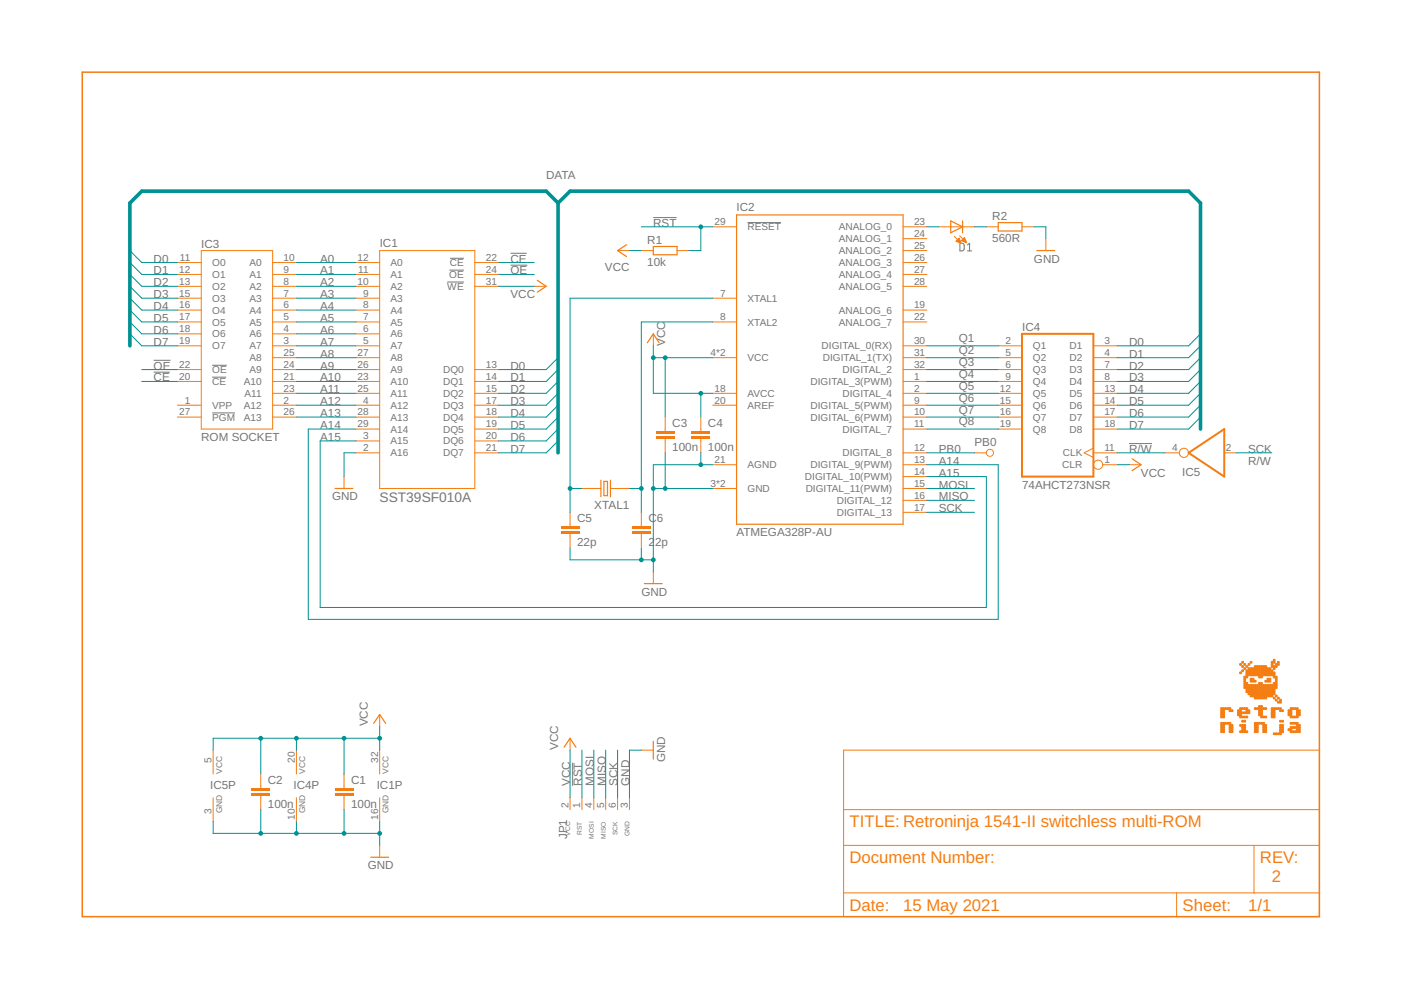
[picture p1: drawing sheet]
<svg xmlns="http://www.w3.org/2000/svg" width="297mm" height="210mm" viewBox="0 0 297 210" stroke-linecap="round" stroke-linejoin="round" font-family="sans-serif">
<g fill="none" stroke="#757575" stroke-width=".21">
<path d="M94.8 59.8h3.6M95.3 57.3h3.1M95.4 54.8h3M108.2 53.7h3.5M108.2 56.2h3.6M138.5 46.1h4.9M158.5 47.2h7.1M203.5 51.6h.7l.2 .3v.8l-.2 .4-.7 .1zM205.1 53.2h.9M205.1 51.9l.5-.3v1.6M32.6 78.9h3.4M32.6 76.4h3.6"/>
<path d="M45 80h2.9M45 77.4h3.1M45 87.5h4.8M239.4 94h4.8M121.4 161.7v4.9"/>
</g>
<g fill="none" stroke="#f57c10" stroke-width=".21">
<path d="M37.6 58.2h5.1M37.6 55.7h5.1M42.7 53.1h15.1v37.9h-15.1zM57.8 58.2h5M57.8 55.7h5M75.5 58.2h5M75.5 55.7h5M80.5 53.1h20.2v50.5h-20.2zM100.7 58.2h5M100.7 55.7h5M151.1 48.1h5.1M191.5 58.2h5"/>
<path d="M191.5 55.7h5M191.5 53.1h5M191.5 50.6h5M191.5 48.1h5M37.6 73.3h5.1M37.6 70.8h5.1M37.6 68.3h5.1M37.6 65.7h5.1M37.6 63.2h5.1M37.6 60.7h5.1M37.6 78.4h5.1M57.8 73.3h5"/>
<path d="M57.8 70.8h5M57.8 68.3h5M57.8 65.7h5M57.8 63.2h5M57.8 60.7h5M57.8 78.4h5M57.8 75.8h5M75.5 73.3h5M75.5 70.8h5M75.5 68.3h5M75.5 65.7h5M75.5 63.2h5"/>
<path d="M75.5 60.7h5M75.5 78.4h5M75.5 75.8h5M100.7 60.7h5M100.7 78.4h5M151.1 68.3h5.1M151.1 63.2h5.1M151.1 75.8h5.1M191.5 73.3h5M191.5 68.3h5M191.5 65.7h5M191.5 60.7h5"/>
<path d="M191.5 78.4h5M191.5 75.8h5M37.6 85.9h5.1M37.6 80.9h5.1M37.6 88.4h5.1M57.8 85.9h5M57.8 80.9h5M57.8 83.4h5M57.8 88.4h5M75.5 96h5M75.5 93.5h5M75.5 85.9h5"/>
<path d="M75.5 80.9h5M75.5 83.4h5M75.5 88.4h5M75.5 91h5M100.7 96h5M100.7 93.5h5M100.7 85.9h5M100.7 80.9h5M100.7 83.4h5M100.7 88.4h5M100.7 91h5M151.1 85.9h5.1"/>
<path d="M151.1 83.4h5.1M151.1 98.5h5.1M191.5 96h5M191.5 85.9h5M191.5 80.9h5M191.5 83.4h5M191.5 88.4h5M191.5 91h5M191.5 98.5h5M72.9 101v2.6M151.1 103.6h5.1M191.5 103.6h5"/>
<path d="M191.5 108.6h5M191.5 106.1h5M191.5 101h5M80.5 151.5v2.5M80.5 159v5.1M72.9 166.6v.5M72.9 168.6v.5M80.5 169.1v5.1M80.5 179.2v2.6"/>
</g>
<path d="M156.2 45.6h35.3v65.5h-35.3zM71 103.6h3.8M79.2 153.4l1.3-1.9 1.3 1.9M78.6 181.8h3.8" fill="none" stroke="#f57c10" stroke-width=".25"/>
<g fill="#f57c10">
<path d="M70.9 168.1h4.1v.5h-4.1z" fill-rule="evenodd"/>
<path d="M70.9 167.1h4.1v.5h-4.1z" fill-rule="evenodd"/>
</g>
<g fill="#f57c10">
<path d="M70.9 168.1h4.1v.5h-4.1zM70.9 168.1v.5h4.1v-.5z"/>
<path d="M70.9 167.1h4.1v.5h-4.1zM70.9 167.1v.5h4.1v-.5z"/>
</g>
<path d="M136 111.1v.6M136 113.2v.5M72.9 164.1v2.5M72.9 169.1v2.6" fill="none" stroke="#f57c10" stroke-width=".21"/>
<g fill="#f57c10">
<path d="M134 112.6h4v.6h-4z" fill-rule="evenodd"/>
<path d="M134 111.6h4v.5h-4z" fill-rule="evenodd"/>
</g>
<g fill="#f57c10">
<path d="M134 112.6h4v.6h-4zM134 112.6v.6h4v-.6z"/>
<path d="M134 111.6h4v.5h-4zM134 111.6v.5h4v-.5z"/>
</g>
<path d="M120.9 111.1v.6M120.9 113.2v.5M136 108.6v2.5M136 113.7v2.5" fill="none" stroke="#f57c10" stroke-width=".21"/>
<g fill="#f57c10">
<path d="M118.9 112.6h4v.6h-4z" fill-rule="evenodd"/>
<path d="M118.9 111.6h4v.5h-4z" fill-rule="evenodd"/>
</g>
<g fill="#f57c10">
<path d="M118.9 112.6h4v.6h-4zM118.9 112.6v.6h4v-.6z"/>
<path d="M118.9 111.6h4v.5h-4zM118.9 111.6v.5h4v-.5z"/>
</g>
<g fill="none" stroke="#f57c10" stroke-width=".21">
<path d="M113.3 60.7h2.5M138.5 70.8v2.5M211.6 73.3h5.1M211.6 75.8h5.1M211.6 78.4h5.1M231.8 73.3h5.1M231.8 75.8h5.1M231.8 78.4h5.1M206.6 96h2.5M211.6 80.9h5.1M211.6 83.4h5.1M211.6 85.9h5.1"/>
<path d="M211.6 88.4h5.1M211.6 91h5.1M231.8 80.9h5.1M231.8 95l-2 1 2 1M231.8 96h5.1M231.8 83.4h5.1M231.8 85.9h5.1M231.8 88.4h5.1M231.8 91h5.1M233.8 98.5h3.1M239.4 98.5h2.5M120.9 108.6v2.5"/>
<path d="M120.9 113.7v2.5M123.4 103.6h4M129.4 103.6h4.1M138.5 121.2v2.5M62.8 159v5.1M120.9 156.5v2.5M136 159h2.5M62.8 169.1v5.1M120.9 169.1v2.6M123.4 169.1v2.6M125.9 169.1v2.6M128.4 169.1v2.6"/>
<path d="M130.9 169.1v2.6M133.5 169.1v2.6"/>
<circle cx="232.8" cy="98.5" r=".97"/>
</g>
<path d="M113.9 59.4l1.9 1.3-1.9 1.3M137.2 72.7l1.3-1.9 1.3 1.9M240 97.3l1.9 1.2-1.9 1.3M127.4 101.8v3.5M128 102.1h.8v3h-.8zM129.4 101.8v3.5M136.6 123.7h3.8M119.6 158.4l1.3-1.9 1.2 1.9M138.5 157.2v3.8" fill="none" stroke="#f57c10" stroke-width=".25"/>
<path d="M216.7 70.8h15.1v30.2h-15.1z" fill="none" stroke="#f57c10" stroke-width=".42"/>
<path d="M209.2 95.5a.86 .86 0 0 1 1.4 0 .86 .86 0 0 1-.5 1.4 .86 .86 0 0 1-1.1-.9h.2a.65 .65 0 0 1 1-.5 .65 .65 0 0 1 .1 1.1 .65 .65 0 0 1-1-.4l-.1-.2h-.2z" fill-rule="evenodd" fill="#f57c10"/>
<path d="M209.2 95.5l.8-.4 .5 .3 .2 .5-.2 .7-.8 .2-.5-.3-.2-.5h.2l.3-.5 .6-.1 .4 .5-.2 .6-.6 .1-.3-.2-.2-.4h-.2zM209.2 95.5l-.2 .5h.2l.3 .6h.6l.4-.5-.2-.6-.6-.1-.3 .2-.2 .4h-.2l.2 .5 .5 .3 .8-.2 .2-.4-.2-.8-.5-.3z" fill="#f57c10"/>
<path d="M132.8 51.9l-1.9 1.2 1.9 1.3M138.5 52.3h5.1v1.7h-5.1z" fill="none" stroke="#f57c10" stroke-width=".25"/>
<path d="M130.9 53.1h2.6M136 53.1h2.5M143.6 53.1h2.5M148.6 91v.5M148.6 93v.5" fill="none" stroke="#f57c10" stroke-width=".21"/>
<g fill="#f57c10">
<path d="M146.6 92.5h4v.5h-4z" fill-rule="evenodd"/>
<path d="M146.6 91.5h4v.5h-4z" fill-rule="evenodd"/>
</g>
<g fill="#f57c10">
<path d="M146.6 92.5h4v.5h-4zM146.6 92.5v.5h4v-.5z"/>
<path d="M146.6 91.5h4v.5h-4zM146.6 91.5v.5h4v-.5z"/>
</g>
<path d="M141 91v.5M141 93v.5M148.6 88.4v2.6M148.6 93.5v2.5" fill="none" stroke="#f57c10" stroke-width=".21"/>
<g fill="#f57c10">
<path d="M139 92.5h4v.5h-4z" fill-rule="evenodd"/>
<path d="M139 91.5h4v.5h-4z" fill-rule="evenodd"/>
</g>
<g fill="#f57c10">
<path d="M139 92.5h4v.5h-4zM139 92.5v.5h4v-.5z"/>
<path d="M139 91.5h4v.5h-4zM139 91.5v.5h4v-.5z"/>
</g>
<path d="M199 48.1h7.6M202.3 50.1l1.4 1.4M203.5 50l1.3 1.4M209.1 48.1h2.5M216.7 48.1h2.5M221.7 50.6v2.5M141 88.4v2.6M141 93.5v2.5M55.3 166.6v.5M55.3 168.6v.5" fill="none" stroke="#f57c10" stroke-width=".21"/>
<path d="M201.6 46.8l2.5 1.3-2.5 1.3zM204.1 46.8v2.6M211.6 47.2h5.1v1.8h-5.1zM219.8 53.1h3.8" fill="none" stroke="#f57c10" stroke-width=".25"/>
<g fill="#f57c10" stroke="#f57c10" stroke-width=".21">
<path d="M202.7 51.1l.7-.6 .4 1z" fill-rule="evenodd"/>
<path d="M203.8 51l.7-.6 .4 1z" fill-rule="evenodd"/>
</g>
<g fill="#f57c10">
<path d="M53.3 168.1h4v.5h-4z" fill-rule="evenodd"/>
<path d="M53.3 167.1h4v.5h-4z" fill-rule="evenodd"/>
</g>
<g fill="#f57c10">
<path d="M53.3 168.1h4v.5h-4zM53.3 168.1v.5h4v-.5z"/>
<path d="M53.3 167.1h4v.5h-4zM53.3 167.1v.5h4v-.5z"/>
</g>
<g fill="none" stroke="#f57c10" stroke-width=".21">
<path d="M247 96h3M259.6 96h2.5M45.2 159v5.1M178.9 159h100.8v35.4h-100.8zM45.2 169.1v5.1M55.3 164.1v2.5M55.3 169.1v2.6M178.9 179.2h100.8M178.9 171.7h100.8M265.9 179.2v10.1M178.9 189.3h100.8M249.5 189.3v5.1"/>
<circle cx="251" cy="96" r=".97"/>
</g>
<path d="M252 96l7.6-5v10z" fill="none" stroke="#f57c10" stroke-width=".42"/>
<path d="M17.4 15.3h262.3v179.1h-262.3z" fill="none" stroke="#f57c10" stroke-width=".32"/>
<g fill="#f57c10" stroke="#f57c10" stroke-width=".21">
<circle cx="259" cy="155.2" r=".21"/>
<circle cx="259.4" cy="155.2" r=".21"/>
<circle cx="259" cy="154.7" r=".21"/>
<circle cx="259.4" cy="154.7" r=".21"/>
<circle cx="259" cy="154.3" r=".21"/>
<circle cx="259.4" cy="154.3" r=".21"/>
<circle cx="259" cy="153.8" r=".21"/>
<circle cx="259.4" cy="153.8" r=".21"/>
<circle cx="260.8" cy="155.2" r=".21"/>
<circle cx="261.2" cy="155.2" r=".21"/>
<circle cx="260.8" cy="154.7" r=".21"/>
<circle cx="261.2" cy="154.7" r=".21"/>
<circle cx="260.8" cy="154.3" r=".21"/>
<circle cx="261.2" cy="154.3" r=".21"/>
<circle cx="260.8" cy="153.8" r=".21"/>
<circle cx="261.2" cy="153.8" r=".21"/>
<circle cx="259" cy="153.4" r=".21"/>
<circle cx="259.4" cy="153.4" r=".21"/>
<circle cx="259.9" cy="153.4" r=".21"/>
<circle cx="260.3" cy="153.4" r=".21"/>
<circle cx="260.8" cy="153.4" r=".21"/>
<circle cx="261.2" cy="150.7" r=".21"/>
<circle cx="259" cy="152" r=".21"/>
<circle cx="259.4" cy="152" r=".21"/>
<circle cx="259" cy="151.6" r=".21"/>
<circle cx="259.4" cy="151.6" r=".21"/>
<circle cx="259" cy="151.1" r=".21"/>
<circle cx="259.4" cy="151.1" r=".21"/>
<circle cx="259" cy="150.7" r=".21"/>
<circle cx="259.4" cy="150.7" r=".21"/>
<circle cx="259" cy="150.2" r=".21"/>
<circle cx="259.4" cy="150.2" r=".21"/>
<circle cx="259.9" cy="150.2" r=".21"/>
<circle cx="260.3" cy="150.2" r=".21"/>
<circle cx="260.8" cy="150.7" r=".21"/>
<circle cx="260.8" cy="150.2" r=".21"/>
<circle cx="263" cy="155.2" r=".21"/>
<circle cx="263.5" cy="155.2" r=".21"/>
<circle cx="263.9" cy="155.2" r=".21"/>
<circle cx="263.5" cy="154.7" r=".21"/>
<circle cx="263.9" cy="154.7" r=".21"/>
<circle cx="263.5" cy="154.3" r=".21"/>
<circle cx="263.9" cy="154.3" r=".21"/>
<circle cx="263" cy="153.8" r=".21"/>
<circle cx="263.5" cy="153.8" r=".21"/>
<circle cx="263.9" cy="153.8" r=".21"/>
<circle cx="263.5" cy="152.9" r=".21"/>
<circle cx="263.9" cy="152.9" r=".21"/>
<circle cx="264.3" cy="155.2" r=".21"/>
<circle cx="266.1" cy="155.2" r=".21"/>
<circle cx="266.6" cy="155.2" r=".21"/>
<circle cx="266.1" cy="154.7" r=".21"/>
<circle cx="266.6" cy="154.7" r=".21"/>
<circle cx="266.1" cy="154.3" r=".21"/>
<circle cx="266.6" cy="154.3" r=".21"/>
<circle cx="266.1" cy="153.8" r=".21"/>
<circle cx="266.6" cy="153.8" r=".21"/>
<circle cx="267.9" cy="155.2" r=".21"/>
<circle cx="268.4" cy="155.2" r=".21"/>
<circle cx="267.9" cy="154.7" r=".21"/>
<circle cx="268.4" cy="154.7" r=".21"/>
<circle cx="267.9" cy="154.3" r=".21"/>
<circle cx="268.4" cy="154.3" r=".21"/>
<circle cx="267.9" cy="153.8" r=".21"/>
<circle cx="268.4" cy="153.8" r=".21"/>
<circle cx="266.1" cy="153.4" r=".21"/>
<circle cx="266.6" cy="153.4" r=".21"/>
<circle cx="267" cy="153.4" r=".21"/>
<circle cx="267.5" cy="153.4" r=".21"/>
<circle cx="267.9" cy="153.4" r=".21"/>
<circle cx="263" cy="152" r=".21"/>
<circle cx="263.5" cy="152" r=".21"/>
<circle cx="263.9" cy="152" r=".21"/>
<circle cx="262.6" cy="151.6" r=".21"/>
<circle cx="263" cy="151.6" r=".21"/>
<circle cx="262.6" cy="151.1" r=".21"/>
<circle cx="263" cy="151.1" r=".21"/>
<circle cx="263.5" cy="151.1" r=".21"/>
<circle cx="263.9" cy="151.1" r=".21"/>
<circle cx="262.6" cy="150.7" r=".21"/>
<circle cx="263" cy="150.7" r=".21"/>
<circle cx="263" cy="150.2" r=".21"/>
<circle cx="263.5" cy="150.2" r=".21"/>
<circle cx="263.9" cy="150.2" r=".21"/>
<circle cx="264.3" cy="152" r=".21"/>
<circle cx="264.3" cy="151.1" r=".21"/>
<circle cx="264.8" cy="151.1" r=".21"/>
<circle cx="264.3" cy="150.7" r=".21"/>
<circle cx="264.8" cy="150.7" r=".21"/>
<circle cx="264.3" cy="150.2" r=".21"/>
<circle cx="269.7" cy="152" r=".21"/>
<circle cx="270.1" cy="152" r=".21"/>
<circle cx="269.7" cy="151.6" r=".21"/>
<circle cx="270.1" cy="151.6" r=".21"/>
<circle cx="269.7" cy="151.1" r=".21"/>
<circle cx="270.1" cy="151.1" r=".21"/>
<circle cx="269.7" cy="150.7" r=".21"/>
<circle cx="270.1" cy="150.7" r=".21"/>
<circle cx="269.7" cy="150.2" r=".21"/>
<circle cx="270.1" cy="150.2" r=".21"/>
<circle cx="270.6" cy="150.2" r=".21"/>
<circle cx="271" cy="150.2" r=".21"/>
<circle cx="271.5" cy="150.7" r=".21"/>
<circle cx="271.9" cy="150.7" r=".21"/>
<circle cx="271.5" cy="150.2" r=".21"/>
<circle cx="267.5" cy="152" r=".21"/>
<circle cx="267.9" cy="152" r=".21"/>
<circle cx="268.4" cy="152" r=".21"/>
<circle cx="267" cy="151.6" r=".21"/>
<circle cx="267.5" cy="151.6" r=".21"/>
<circle cx="267" cy="151.1" r=".21"/>
<circle cx="267.5" cy="151.1" r=".21"/>
<circle cx="267" cy="150.7" r=".21"/>
<circle cx="267.5" cy="150.7" r=".21"/>
<circle cx="266.1" cy="150.2" r=".21"/>
<circle cx="266.6" cy="150.2" r=".21"/>
<circle cx="267" cy="150.2" r=".21"/>
<circle cx="267.5" cy="150.2" r=".21"/>
<circle cx="267.9" cy="150.2" r=".21"/>
<circle cx="268.4" cy="150.2" r=".21"/>
<circle cx="267" cy="149.8" r=".21"/>
<circle cx="267.5" cy="149.8" r=".21"/>
<circle cx="273.7" cy="155.2" r=".21"/>
<circle cx="274.2" cy="155.2" r=".21"/>
<circle cx="274.6" cy="155.2" r=".21"/>
<circle cx="273.3" cy="154.7" r=".21"/>
<circle cx="273.7" cy="154.7" r=".21"/>
<circle cx="273.7" cy="154.3" r=".21"/>
<circle cx="274.2" cy="154.3" r=".21"/>
<circle cx="274.6" cy="154.3" r=".21"/>
<circle cx="273.7" cy="153.4" r=".21"/>
<circle cx="274.2" cy="153.4" r=".21"/>
<circle cx="274.6" cy="153.4" r=".21"/>
<circle cx="275.1" cy="155.2" r=".21"/>
<circle cx="275.5" cy="155.2" r=".21"/>
<circle cx="275.1" cy="154.7" r=".21"/>
<circle cx="275.5" cy="154.7" r=".21"/>
<circle cx="275.1" cy="154.3" r=".21"/>
<circle cx="275.5" cy="154.3" r=".21"/>
<circle cx="275.1" cy="153.8" r=".21"/>
<circle cx="275.5" cy="153.8" r=".21"/>
<circle cx="275.1" cy="153.4" r=".21"/>
<circle cx="273.7" cy="152" r=".21"/>
<circle cx="274.2" cy="152" r=".21"/>
<circle cx="274.6" cy="152" r=".21"/>
<circle cx="273.3" cy="151.6" r=".21"/>
<circle cx="273.7" cy="151.6" r=".21"/>
<circle cx="273.3" cy="151.1" r=".21"/>
<circle cx="273.7" cy="151.1" r=".21"/>
<circle cx="273.3" cy="150.7" r=".21"/>
<circle cx="273.7" cy="150.7" r=".21"/>
<circle cx="273.7" cy="150.2" r=".21"/>
<circle cx="274.2" cy="150.2" r=".21"/>
<circle cx="274.6" cy="150.2" r=".21"/>
<circle cx="275.1" cy="152" r=".21"/>
<circle cx="275.1" cy="151.6" r=".21"/>
<circle cx="275.5" cy="151.6" r=".21"/>
<circle cx="275.1" cy="151.1" r=".21"/>
<circle cx="275.5" cy="151.1" r=".21"/>
<circle cx="275.1" cy="150.7" r=".21"/>
<circle cx="275.5" cy="150.7" r=".21"/>
<circle cx="275.1" cy="150.2" r=".21"/>
<circle cx="271.5" cy="155.2" r=".21"/>
<circle cx="271.9" cy="155.2" r=".21"/>
<circle cx="271.5" cy="154.7" r=".21"/>
<circle cx="271.9" cy="154.7" r=".21"/>
<circle cx="271.5" cy="154.3" r=".21"/>
<circle cx="271.9" cy="154.3" r=".21"/>
<circle cx="271.5" cy="153.8" r=".21"/>
<circle cx="271.9" cy="153.8" r=".21"/>
<circle cx="271.5" cy="152.9" r=".21"/>
<circle cx="271.9" cy="152.9" r=".21"/>
<circle cx="270.1" cy="155.6" r=".21"/>
<circle cx="270.6" cy="155.6" r=".21"/>
<circle cx="271" cy="155.6" r=".21"/>
<circle cx="271.5" cy="155.6" r=".21"/>
<circle cx="263.9" cy="145.8" r=".21"/>
<circle cx="263.9" cy="145.3" r=".21"/>
<circle cx="263.9" cy="144.9" r=".21"/>
<circle cx="265.2" cy="147.6" r=".21"/>
<circle cx="265.7" cy="147.6" r=".21"/>
<circle cx="264.8" cy="147.1" r=".21"/>
<circle cx="265.2" cy="147.1" r=".21"/>
<circle cx="265.7" cy="147.1" r=".21"/>
<circle cx="264.3" cy="146.7" r=".21"/>
<circle cx="264.8" cy="146.7" r=".21"/>
<circle cx="265.2" cy="146.7" r=".21"/>
<circle cx="265.7" cy="146.7" r=".21"/>
<circle cx="266.1" cy="148" r=".21"/>
<circle cx="266.6" cy="148" r=".21"/>
<circle cx="267" cy="148" r=".21"/>
<circle cx="267.5" cy="148" r=".21"/>
<circle cx="266.1" cy="147.6" r=".21"/>
<circle cx="266.6" cy="147.6" r=".21"/>
<circle cx="267" cy="147.6" r=".21"/>
<circle cx="267.5" cy="147.6" r=".21"/>
<circle cx="266.1" cy="147.1" r=".21"/>
<circle cx="266.6" cy="147.1" r=".21"/>
<circle cx="267" cy="147.1" r=".21"/>
<circle cx="267.5" cy="147.1" r=".21"/>
<circle cx="266.1" cy="146.7" r=".21"/>
<circle cx="266.6" cy="146.7" r=".21"/>
<circle cx="267" cy="146.7" r=".21"/>
<circle cx="267.5" cy="146.7" r=".21"/>
<circle cx="267.9" cy="148" r=".21"/>
<circle cx="268.4" cy="148" r=".21"/>
<circle cx="267.9" cy="147.6" r=".21"/>
<circle cx="268.4" cy="147.6" r=".21"/>
<circle cx="268.8" cy="147.6" r=".21"/>
<circle cx="269.3" cy="147.6" r=".21"/>
<circle cx="267.9" cy="147.1" r=".21"/>
<circle cx="268.4" cy="147.1" r=".21"/>
<circle cx="268.8" cy="147.1" r=".21"/>
<circle cx="269.3" cy="147.1" r=".21"/>
<circle cx="267.9" cy="146.7" r=".21"/>
<circle cx="268.4" cy="146.7" r=".21"/>
<circle cx="268.8" cy="146.7" r=".21"/>
<circle cx="269.3" cy="146.7" r=".21"/>
<circle cx="264.3" cy="146.2" r=".21"/>
<circle cx="264.8" cy="146.2" r=".21"/>
<circle cx="265.2" cy="146.2" r=".21"/>
<circle cx="265.7" cy="146.2" r=".21"/>
<circle cx="264.3" cy="145.8" r=".21"/>
<circle cx="264.8" cy="145.8" r=".21"/>
<circle cx="265.2" cy="145.8" r=".21"/>
<circle cx="265.7" cy="145.8" r=".21"/>
<circle cx="264.3" cy="145.3" r=".21"/>
<circle cx="264.8" cy="145.3" r=".21"/>
<circle cx="265.2" cy="145.3" r=".21"/>
<circle cx="265.7" cy="145.3" r=".21"/>
<circle cx="264.3" cy="144.9" r=".21"/>
<circle cx="266.1" cy="146.2" r=".21"/>
<circle cx="266.6" cy="146.2" r=".21"/>
<circle cx="267" cy="146.2" r=".21"/>
<circle cx="267.5" cy="146.2" r=".21"/>
<circle cx="266.1" cy="145.8" r=".21"/>
<circle cx="266.6" cy="145.8" r=".21"/>
<circle cx="267" cy="145.8" r=".21"/>
<circle cx="267.5" cy="145.8" r=".21"/>
<circle cx="266.1" cy="145.3" r=".21"/>
<circle cx="266.6" cy="145.3" r=".21"/>
<circle cx="267" cy="145.3" r=".21"/>
<circle cx="267.5" cy="145.3" r=".21"/>
<circle cx="267" cy="144.9" r=".21"/>
<circle cx="267.5" cy="144.9" r=".21"/>
<circle cx="267.9" cy="146.2" r=".21"/>
<circle cx="268.4" cy="146.2" r=".21"/>
<circle cx="268.8" cy="146.2" r=".21"/>
<circle cx="269.3" cy="146.2" r=".21"/>
<circle cx="267.9" cy="145.8" r=".21"/>
<circle cx="268.4" cy="145.8" r=".21"/>
<circle cx="268.8" cy="145.8" r=".21"/>
<circle cx="269.3" cy="145.8" r=".21"/>
<circle cx="267.9" cy="145.3" r=".21"/>
<circle cx="268.4" cy="145.3" r=".21"/>
<circle cx="268.8" cy="145.3" r=".21"/>
<circle cx="269.3" cy="145.3" r=".21"/>
<circle cx="271" cy="148.9" r=".21"/>
<circle cx="270.6" cy="148.5" r=".21"/>
<circle cx="271.5" cy="148.9" r=".21"/>
<circle cx="271.5" cy="148.5" r=".21"/>
<circle cx="270.1" cy="148" r=".21"/>
<circle cx="271" cy="148" r=".21"/>
<circle cx="269.7" cy="147.6" r=".21"/>
<circle cx="270.6" cy="147.6" r=".21"/>
<circle cx="269.7" cy="147.1" r=".21"/>
<circle cx="270.1" cy="147.1" r=".21"/>
<circle cx="269.7" cy="146.7" r=".21"/>
<circle cx="270.1" cy="146.7" r=".21"/>
<circle cx="269.7" cy="146.2" r=".21"/>
<circle cx="270.1" cy="146.2" r=".21"/>
<circle cx="269.7" cy="145.8" r=".21"/>
<circle cx="270.1" cy="145.8" r=".21"/>
<circle cx="270.6" cy="145.8" r=".21"/>
<circle cx="269.7" cy="145.3" r=".21"/>
<circle cx="270.1" cy="145.3" r=".21"/>
<circle cx="270.6" cy="145.3" r=".21"/>
<circle cx="270.1" cy="144.9" r=".21"/>
<circle cx="270.6" cy="144.9" r=".21"/>
<circle cx="263.9" cy="144.4" r=".21"/>
<circle cx="263.9" cy="144" r=".21"/>
<circle cx="263.9" cy="143.6" r=".21"/>
<circle cx="263.5" cy="142.2" r=".21"/>
<circle cx="263" cy="142.7" r=".21"/>
<circle cx="263" cy="140.9" r=".21"/>
<circle cx="263.5" cy="141.3" r=".21"/>
<circle cx="263.9" cy="140.9" r=".21"/>
<circle cx="263.5" cy="140.4" r=".21"/>
<circle cx="265.7" cy="144.4" r=".21"/>
<circle cx="265.2" cy="144" r=".21"/>
<circle cx="265.7" cy="144" r=".21"/>
<circle cx="264.3" cy="143.6" r=".21"/>
<circle cx="264.3" cy="143.1" r=".21"/>
<circle cx="264.8" cy="143.1" r=".21"/>
<circle cx="265.2" cy="143.1" r=".21"/>
<circle cx="265.7" cy="143.1" r=".21"/>
<circle cx="266.1" cy="144.4" r=".21"/>
<circle cx="265.2" cy="144.4" r=".21"/>
<circle cx="267" cy="143.6" r=".21"/>
<circle cx="267.5" cy="143.6" r=".21"/>
<circle cx="266.1" cy="143.1" r=".21"/>
<circle cx="266.6" cy="143.1" r=".21"/>
<circle cx="267" cy="143.1" r=".21"/>
<circle cx="267.5" cy="143.1" r=".21"/>
<circle cx="268.4" cy="144.4" r=".21"/>
<circle cx="268.8" cy="144.4" r=".21"/>
<circle cx="269.3" cy="144.4" r=".21"/>
<circle cx="268.8" cy="144" r=".21"/>
<circle cx="269.3" cy="144" r=".21"/>
<circle cx="267.9" cy="143.1" r=".21"/>
<circle cx="268.4" cy="143.1" r=".21"/>
<circle cx="268.8" cy="143.1" r=".21"/>
<circle cx="269.3" cy="143.1" r=".21"/>
<circle cx="264.3" cy="142.7" r=".21"/>
<circle cx="264.8" cy="142.7" r=".21"/>
<circle cx="265.2" cy="142.7" r=".21"/>
<circle cx="265.7" cy="142.7" r=".21"/>
<circle cx="264.8" cy="142.2" r=".21"/>
<circle cx="265.2" cy="142.2" r=".21"/>
<circle cx="265.7" cy="142.2" r=".21"/>
<circle cx="265.2" cy="141.8" r=".21"/>
<circle cx="265.7" cy="141.8" r=".21"/>
<circle cx="266.1" cy="142.7" r=".21"/>
<circle cx="266.6" cy="142.7" r=".21"/>
<circle cx="267" cy="142.7" r=".21"/>
<circle cx="267.5" cy="142.7" r=".21"/>
<circle cx="266.1" cy="142.2" r=".21"/>
<circle cx="266.6" cy="142.2" r=".21"/>
<circle cx="267" cy="142.2" r=".21"/>
<circle cx="267.5" cy="142.2" r=".21"/>
<circle cx="266.1" cy="141.8" r=".21"/>
<circle cx="266.6" cy="141.8" r=".21"/>
<circle cx="267" cy="141.8" r=".21"/>
<circle cx="267.5" cy="141.8" r=".21"/>
<circle cx="266.1" cy="141.3" r=".21"/>
<circle cx="266.6" cy="141.3" r=".21"/>
<circle cx="267" cy="141.3" r=".21"/>
<circle cx="267.5" cy="141.3" r=".21"/>
<circle cx="267.9" cy="142.7" r=".21"/>
<circle cx="268.4" cy="142.7" r=".21"/>
<circle cx="268.8" cy="142.7" r=".21"/>
<circle cx="269.3" cy="142.7" r=".21"/>
<circle cx="267.9" cy="142.2" r=".21"/>
<circle cx="268.4" cy="142.2" r=".21"/>
<circle cx="268.8" cy="142.2" r=".21"/>
<circle cx="269.3" cy="142.2" r=".21"/>
<circle cx="267.9" cy="141.8" r=".21"/>
<circle cx="268.4" cy="141.8" r=".21"/>
<circle cx="268.8" cy="141.8" r=".21"/>
<circle cx="269.3" cy="141.8" r=".21"/>
<circle cx="267.9" cy="141.3" r=".21"/>
<circle cx="268.4" cy="141.3" r=".21"/>
<circle cx="264.8" cy="140.9" r=".21"/>
<circle cx="264.3" cy="141.3" r=".21"/>
<circle cx="263.9" cy="141.8" r=".21"/>
<circle cx="265.2" cy="140.4" r=".21"/>
<circle cx="270.6" cy="144.4" r=".21"/>
<circle cx="270.6" cy="144" r=".21"/>
<circle cx="270.1" cy="143.6" r=".21"/>
<circle cx="270.6" cy="143.6" r=".21"/>
<circle cx="269.7" cy="143.1" r=".21"/>
<circle cx="270.1" cy="143.1" r=".21"/>
<circle cx="269.7" cy="142.7" r=".21"/>
<circle cx="270.1" cy="142.7" r=".21"/>
<circle cx="269.7" cy="142.2" r=".21"/>
<circle cx="269.7" cy="140.9" r=".21"/>
<circle cx="270.6" cy="140.9" r=".21"/>
<circle cx="271" cy="140.9" r=".21"/>
<circle cx="269.7" cy="140.4" r=".21"/>
<circle cx="270.1" cy="140.4" r=".21"/>
<circle cx="271" cy="140.4" r=".21"/>
<circle cx="270.1" cy="140" r=".21"/>
<circle cx="269.7" cy="141.3" r=".21"/>
<circle cx="270.1" cy="141.8" r=".21"/>
<circle cx="270.1" cy="141.3" r=".21"/>
<circle cx="270.6" cy="141.3" r=".21"/>
<circle cx="264.8" cy="141.8" r=".21"/>
<circle cx="264.3" cy="142.2" r=".21"/>
</g>
<path d="M118.3 43.1v52.9M118.3 43.1l-2.5-2.6h-85.7l-2.6 2.6v30.2M118.3 43.1l2.6-2.6h131.1l2.5 2.6v47.9" fill="none" stroke="#009292" stroke-width=".76"/>
<g fill="none" stroke="#009292" stroke-width=".21">
<path d="M62.8 55.7h12.7M62.8 58.2h12.7M62.8 60.7h12.7M62.8 63.2h12.7M62.8 65.7h12.7M62.8 68.3h12.7M62.8 70.8h12.7M62.8 73.3h12.7M62.8 75.8h12.7M62.8 78.4h12.7M62.8 80.9h12.7M62.8 83.4h12.7"/>
<path d="M62.8 85.9h12.7M62.8 88.4h12.7M75.5 96h-2.6v5M72.9 171.7v5h7.6M80.5 174.2v5"/>
</g>
<circle cx="80.5" cy="176.7" r=".51" fill="#009292"/>
<path d="M80 176.7a.51 .51 0 0 1 1 0 .51 .51 0 0 1-1 0zM80 176.7a.51 .51 0 0 0 1 0 .51 .51 0 0 0-1 0z" fill="#009292"/>
<path d="M62.8 174.2v2.5h10.1" fill="none" stroke="#009292" stroke-width=".21"/>
<circle cx="72.9" cy="176.7" r=".51" fill="#009292"/>
<path d="M72.4 176.7a.51 .51 0 0 1 1 0 .51 .51 0 0 1-1 0zM72.4 176.7a.51 .51 0 0 0 1 0 .51 .51 0 0 0-1 0z" fill="#009292"/>
<path d="M55.3 176.7h7.5" fill="none" stroke="#009292" stroke-width=".21"/>
<circle cx="62.8" cy="176.7" r=".51" fill="#009292"/>
<path d="M62.3 176.7a.55 .55 0 0 1 1.1 0 .55 .55 0 0 1-1.1 0zM62.3 176.7a.55 .55 0 0 0 1.1 0 .55 .55 0 0 0-1.1 0z" fill="#009292"/>
<path d="M55.3 171.7v5h-10.1v-2.5" fill="none" stroke="#009292" stroke-width=".21"/>
<circle cx="55.3" cy="176.7" r=".51" fill="#009292"/>
<path d="M54.8 176.7a.51 .51 0 0 1 1 0 .51 .51 0 0 1-1 0zM54.8 176.7a.51 .51 0 0 0 1 0 .51 .51 0 0 0-1 0z" fill="#009292"/>
<path d="M151.1 98.5h-12.6v22.7M141 103.6h10.1" fill="none" stroke="#009292" stroke-width=".21"/>
<circle cx="138.5" cy="103.6" r=".51" fill="#009292"/>
<path d="M138 103.6a.51 .51 0 0 1 1 0 .51 .51 0 0 1-1 0zM138 103.6a.51 .51 0 0 0 1 0 .51 .51 0 0 0-1 0z" fill="#009292"/>
<path d="M120.9 116.2v2.5h15.1M138.5 103.6h2.5" fill="none" stroke="#009292" stroke-width=".21"/>
<circle cx="138.5" cy="118.7" r=".51" fill="#009292"/>
<path d="M138 118.7a.51 .51 0 0 1 1 0 .51 .51 0 0 1-1 0zM138 118.7a.51 .51 0 0 0 1 0 .51 .51 0 0 0-1 0z" fill="#009292"/>
<path d="M136 116.2v2.5h2.5" fill="none" stroke="#009292" stroke-width=".21"/>
<circle cx="136" cy="118.7" r=".51" fill="#009292"/>
<path d="M135.5 118.7a.51 .51 0 0 1 1 0 .51 .51 0 0 1-1 0zM135.5 118.7a.51 .51 0 0 0 1 0 .51 .51 0 0 0-1 0z" fill="#009292"/>
<path d="M148.6 96v2.5" fill="none" stroke="#009292" stroke-width=".21"/>
<circle cx="148.6" cy="98.5" r=".51" fill="#009292"/>
<path d="M148.1 98.5a.51 .51 0 0 1 1 0 .51 .51 0 0 1-1 0zM148.1 98.5a.51 .51 0 0 0 1 0 .51 .51 0 0 0-1 0z" fill="#009292"/>
<path d="M141 96v7.6" fill="none" stroke="#009292" stroke-width=".21"/>
<circle cx="141" cy="103.6" r=".51" fill="#009292"/>
<path d="M140.5 103.6a.51 .51 0 0 1 1 0 .51 .51 0 0 1-1 0zM140.5 103.6a.51 .51 0 0 0 1 0 .51 .51 0 0 0-1 0z" fill="#009292"/>
<path d="M219.2 48.1h2.5v2.5M80.5 154v5M80.5 156.5h-7.6v7.6M136 159h-2.5v10.1" fill="none" stroke="#009292" stroke-width=".21"/>
<circle cx="80.5" cy="156.5" r=".51" fill="#009292"/>
<path d="M80 156.5a.51 .51 0 0 1 1 0 .51 .51 0 0 1-1 0zM80 156.5a.51 .51 0 0 0 1 0 .51 .51 0 0 0-1 0z" fill="#009292"/>
<path d="M72.9 156.5h-10.1v2.5" fill="none" stroke="#009292" stroke-width=".21"/>
<circle cx="72.9" cy="156.5" r=".51" fill="#009292"/>
<path d="M72.4 156.5a.51 .51 0 0 1 1 0 .51 .51 0 0 1-1 0zM72.4 156.5a.51 .51 0 0 0 1 0 .51 .51 0 0 0-1 0z" fill="#009292"/>
<path d="M62.8 156.5h-7.5v7.6" fill="none" stroke="#009292" stroke-width=".21"/>
<circle cx="62.8" cy="156.5" r=".51" fill="#009292"/>
<path d="M62.3 156.5a.55 .55 0 0 1 1.1 0 .55 .55 0 0 1-1.1 0zM62.3 156.5a.55 .55 0 0 0 1.1 0 .55 .55 0 0 0-1.1 0z" fill="#009292"/>
<path d="M55.3 156.5h-10.1v2.5" fill="none" stroke="#009292" stroke-width=".21"/>
<circle cx="55.3" cy="156.5" r=".51" fill="#009292"/>
<path d="M54.8 156.5a.51 .51 0 0 1 1 0 .51 .51 0 0 1-1 0zM54.8 156.5a.51 .51 0 0 0 1 0 .51 .51 0 0 0-1 0z" fill="#009292"/>
<path d="M105.7 60.7h7.6M138.5 73.3v10.1h12.6M141 75.8h10.1" fill="none" stroke="#009292" stroke-width=".21"/>
<circle cx="138.5" cy="75.8" r=".51" fill="#009292"/>
<path d="M138 75.8a.51 .51 0 0 1 1 0 .51 .51 0 0 1-1 0zM138 75.8a.51 .51 0 0 0 1 0 .51 .51 0 0 0-1 0z" fill="#009292"/>
<path d="M138.5 75.8h2.5M148.6 83.4v5" fill="none" stroke="#009292" stroke-width=".21"/>
<circle cx="148.6" cy="83.4" r=".51" fill="#009292"/>
<path d="M148.1 83.4a.51 .51 0 0 1 1 0 .51 .51 0 0 1-1 0zM148.1 83.4a.51 .51 0 0 0 1 0 .51 .51 0 0 0-1 0z" fill="#009292"/>
<path d="M141 75.8v12.6" fill="none" stroke="#009292" stroke-width=".21"/>
<circle cx="141" cy="75.8" r=".51" fill="#009292"/>
<path d="M140.5 75.8a.51 .51 0 0 1 1 0 .51 .51 0 0 1-1 0zM140.5 75.8a.51 .51 0 0 0 1 0 .51 .51 0 0 0-1 0z" fill="#009292"/>
<g fill="none" stroke="#009292" stroke-width=".21">
<path d="M27.5 53.1l2.6 2.6h7.5M27.5 55.7l2.6 2.5h7.5M27.5 58.2l2.6 2.5h7.5M105.7 55.7h7.6M105.7 58.2h7.6M133.5 53.1h2.5M136 48.1h15.1M148.6 48.1v5M27.5 70.8l2.6 2.5h7.5M27.5 60.7l2.6 2.5h7.5M27.5 63.2l2.6 2.5h7.5M27.5 65.7l2.6 2.6h7.5"/>
<path d="M27.5 68.3l2.6 2.5h7.5M30.1 78.4h7.5M118.3 75.8l-2.5 2.6h-10.1M118.3 78.4l-2.5 2.5h-10.1M254.5 75.8l-2.5 2.6h-15.1M254.5 70.8l-2.5 2.5h-15.1M254.5 78.4l-2.5 2.5h-15.1M254.5 73.3l-2.5 2.5h-15.1M30.1 80.9h7.5M75.5 91h-10.1v40.3h146.2v-32.8h-15.1M75.5 93.5h-7.6v35.3h141.2v-27.8h-12.6M118.3 80.9l-2.5 2.5h-10.1"/>
<path d="M118.3 83.4l-2.5 2.5h-10.1M118.3 85.9l-2.5 2.5h-10.1M118.3 88.4l-2.5 2.6h-10.1M118.3 91l-2.5 2.5h-10.1M118.3 93.5l-2.5 2.5h-10.1M196.5 96h10.1M236.9 98.5h2.5M254.5 80.9l-2.5 2.5h-15.1M254.5 83.4l-2.5 2.5h-15.1M254.5 85.9l-2.5 2.5h-15.1M254.5 88.4l-2.5 2.6h-15.1M120.9 159v10.1"/>
</g>
<circle cx="148.6" cy="48.1" r=".51" fill="#009292"/>
<path d="M148.1 48.1a.51 .51 0 0 1 1 0 .51 .51 0 0 1-1 0zM148.1 48.1a.51 .51 0 0 0 1 0 .51 .51 0 0 0-1 0z" fill="#009292"/>
<path d="M146.1 53.1h2.5M151.1 68.3h-15.1v40.3M133.5 103.6h2.5M123.4 159v10.1" fill="none" stroke="#009292" stroke-width=".21"/>
<circle cx="136" cy="103.6" r=".51" fill="#009292"/>
<path d="M135.5 103.6a.51 .51 0 0 1 1 0 .51 .51 0 0 1-1 0zM135.5 103.6a.51 .51 0 0 0 1 0 .51 .51 0 0 0-1 0z" fill="#009292"/>
<path d="M120.9 63.2v45.4M120.9 103.6h2.5" fill="none" stroke="#009292" stroke-width=".21"/>
<circle cx="120.9" cy="103.6" r=".51" fill="#009292"/>
<path d="M120.4 103.6a.51 .51 0 0 1 1 0 .51 .51 0 0 1-1 0zM120.4 103.6a.51 .51 0 0 0 1 0 .51 .51 0 0 0-1 0z" fill="#009292"/>
<g fill="none" stroke="#009292" stroke-width=".21">
<path d="M196.5 48.1h2.5M206.6 48.1h2.5M120.9 63.2h30.2M196.5 73.3h15.1M196.5 75.8h15.1M196.5 78.4h15.1M196.5 80.9h15.1M196.5 83.4h15.1M196.5 85.9h15.1M196.5 88.4h15.1M196.5 91h15.1M236.9 96h10.1"/>
<path d="M262.1 96h7.6M196.5 103.6h10.1M196.5 106.1h10.1M196.5 108.6h10.1M125.9 159v10.1M128.4 159v10.1M130.9 159v10.1"/>
</g>
<g font-size="3.6" fill="#f57c10">
<text x="180.1" y="175.4">TITLE: Retroninja 1541-II switchless multi-ROM</text>
<text x="180.1" y="183">Document Number:</text>
<text x="267.1" y="183">REV:</text>
<text x="269.7" y="187">2</text>
<text x="180.1" y="193.1">Date:</text>
<text x="191.5" y="193.1">15 May 2021</text>
<text x="250.7" y="193.1">Sheet:</text>
<text x="264.6" y="193.1">1/1</text>
</g>
<text font-size="2.9" fill="#757575" x="80.5" y="106.4">SST39SF010A</text>
<g font-size="2.5" fill="#757575">
<text x="115.8" y="38">DATA</text>
<text x="156.2" y="44.8">IC2</text>
<text x="210.4" y="46.6">R2</text>
<text x="42.7" y="52.5">IC3</text>
<text x="80.5" y="52.4">IC1</text>
<text x="137.2" y="51.6">R1</text>
<text x="138.5" y="48.1">RST</text>
<text x="210.4" y="51.4">560R</text>
<text x="32.6" y="55.7">D0</text>
<text x="32.6" y="58.2">D1</text>
<text x="67.9" y="55.7">A0</text>
<text x="67.9" y="58.2">A1</text>
<text x="108.2" y="55.7">CE</text>
<text x="108.2" y="58.2">OE</text>
<text x="128.3" y="57.4">VCC</text>
<text x="137.2" y="56.4">10k</text>
<text x="219.2" y="55.7">GND</text>
<text x="32.6" y="60.7">D2</text>
<text x="32.6" y="63.2">D3</text>
<text x="32.6" y="65.7">D4</text>
<text x="67.9" y="60.7">A2</text>
<text x="67.9" y="63.2">A3</text>
<text x="67.9" y="65.7">A4</text>
<text x="108.2" y="63.2">VCC</text>
<text x="32.6" y="68.3">D5</text>
<text x="32.6" y="70.8">D6</text>
<text x="67.9" y="68.3">A5</text>
<text x="67.9" y="70.8">A6</text>
<text x="216.7" y="70.2">IC4</text>
<text x="32.6" y="73.3">D7</text>
<text x="67.9" y="73.3">A7</text>
<text x="67.9" y="75.8">A8</text>
<text x="141" y="73.3" transform="rotate(-90 141 73.3)">VCC</text>
<text x="203.3" y="72.5">Q1</text>
<text x="203.3" y="75.1">Q2</text>
<text x="203.3" y="77.6">Q3</text>
<text x="239.4" y="73.3">D0</text>
<text x="239.4" y="75.8">D1</text>
<text x="32.6" y="80.9">CE</text>
<text x="32.6" y="78.4">OE</text>
<text x="67.9" y="78.4">A9</text>
<text x="67.9" y="80.9">A10</text>
<text x="67.9" y="83.4">A11</text>
<text x="108.2" y="78.4">D0</text>
<text x="108.2" y="80.9">D1</text>
<text x="108.2" y="83.4">D2</text>
<text x="203.3" y="80.1">Q4</text>
<text x="203.3" y="82.6">Q5</text>
<text x="239.4" y="78.4">D2</text>
<text x="239.4" y="80.9">D3</text>
<text x="239.4" y="83.4">D4</text>
<text x="67.9" y="85.9">A12</text>
<text x="67.9" y="88.4">A13</text>
<text x="108.2" y="85.9">D3</text>
<text x="108.2" y="88.4">D4</text>
<text x="203.3" y="85.2">Q6</text>
<text x="203.3" y="87.7">Q7</text>
<text x="239.4" y="85.9">D5</text>
<text x="239.4" y="88.4">D6</text>
<text x="42.7" y="93.5">ROM SOCKET</text>
<text x="67.9" y="91">A14</text>
<text x="67.9" y="93.5">A15</text>
<text x="108.2" y="91">D5</text>
<text x="108.2" y="93.5">D6</text>
<text x="142.5" y="95.6">100n</text>
<text x="142.5" y="90.6">C3</text>
<text x="150.1" y="95.6">100n</text>
<text x="150.1" y="90.6">C4</text>
<text x="203.3" y="90.2">Q8</text>
<text x="206.6" y="94.5">PB0</text>
<text x="239.4" y="91">D7</text>
<text x="108.2" y="96">D7</text>
<text x="199" y="98.5">A14</text>
<text x="199" y="101.1">A15</text>
<text x="199" y="96">PB0</text>
<text x="239.4" y="96">R/W</text>
<text x="241.9" y="101.1">VCC</text>
<text x="250.7" y="100.9">IC5</text>
<text x="264.6" y="98.5">R/W</text>
<text x="264.6" y="96">SCK</text>
<text x="70.4" y="106.1">GND</text>
<text x="126" y="107.9">XTAL1</text>
<text x="199" y="103.6">MOSI</text>
<text x="199" y="106.1">MISO</text>
<text x="216.7" y="103.6">74AHCT273NSR</text>
<text x="122.4" y="110.8">C5</text>
<text x="137.5" y="110.8">C6</text>
<text x="156.2" y="113.7">ATMEGA328P-AU</text>
<text x="199" y="108.6">SCK</text>
<text x="122.4" y="115.8">22p</text>
<text x="137.5" y="115.8">2</text>
<text x="138.9" y="115.8">2p</text>
<text x="136" y="126.3">GND</text>
<text x="78" y="154" transform="rotate(-90 78 154)">VCC</text>
<text x="118.3" y="159.1" transform="rotate(-90 118.3 159.1)">VCC</text>
<text x="141" y="161.6" transform="rotate(-90 141 161.6)">GND</text>
<text x="44.6" y="167.3">IC5P</text>
<text x="56.8" y="166.2">C2</text>
<text x="62.2" y="167.3">IC4P</text>
<text x="74.4" y="166.2">C1</text>
<text x="79.9" y="167.3">IC1P</text>
<text x="120.9" y="166.6" transform="rotate(-90 120.9 166.6)">VCC</text>
<text x="123.4" y="166.6" transform="rotate(-90 123.4 166.6)">RST</text>
<text x="125.9" y="166.6" transform="rotate(-90 125.9 166.6)">MOSI</text>
<text x="128.4" y="166.6" transform="rotate(-90 128.4 166.6)">MISO</text>
<text x="130.9" y="166.6" transform="rotate(-90 130.9 166.6)">SCK</text>
<text x="133.5" y="166.6" transform="rotate(-90 133.5 166.6)">GND</text>
<text x="56.8" y="171.3">100n</text>
<text x="74.4" y="171.3">100n</text>
<text x="120.2" y="178" transform="rotate(-90 120.2 178)">JP1</text>
<text x="78" y="184.3">GND</text>
</g>
<g font-size="2.1" fill="#757575">
<text x="151.5" y="47.7">29</text>
<text x="193.8" y="47.7">23</text>
<text x="158.5" y="48.9">RESET</text>
<text x="177.9" y="53.9">ANALOG_2</text>
<text x="177.9" y="51.4">ANALOG_1</text>
<text x="177.9" y="48.8">ANALOG_0</text>
<text x="193.8" y="52.8">25</text>
<text x="193.8" y="50.3">24</text>
<text x="38" y="57.8">12</text>
<text x="38.1" y="55.3">11</text>
<text x="45" y="56.4">O0</text>
<text x="45" y="58.9">O1</text>
<text x="52.9" y="58.9">A1</text>
<text x="52.9" y="56.4">A0</text>
<text x="60.1" y="57.8">9</text>
<text x="60.1" y="55.3">10</text>
<text x="75.8" y="55.3">12</text>
<text x="76" y="57.8">11</text>
<text x="82.8" y="58.9">A1</text>
<text x="82.8" y="56.4">A0</text>
<text x="95.3" y="58.9">OE</text>
<text x="95.4" y="56.4">CE</text>
<text x="103" y="55.3">22</text>
<text x="103" y="57.8">24</text>
<text x="177.9" y="58.9">ANALOG_4</text>
<text x="177.9" y="56.4">ANALOG_3</text>
<text x="193.8" y="57.8">27</text>
<text x="193.8" y="55.3">26</text>
<text x="38" y="60.3">13</text>
<text x="38" y="62.9">15</text>
<text x="38" y="65.4">16</text>
<text x="45" y="61.4">O2</text>
<text x="45" y="64">O3</text>
<text x="52.9" y="64">A3</text>
<text x="52.9" y="61.5">A2</text>
<text x="60.1" y="65.4">6</text>
<text x="60.1" y="62.9">7</text>
<text x="60.1" y="60.3">8</text>
<text x="75.8" y="60.3">10</text>
<text x="77" y="65.4">8</text>
<text x="77" y="62.9">9</text>
<text x="82.8" y="64">A3</text>
<text x="82.8" y="61.5">A2</text>
<text x="94.8" y="61.4">WE</text>
<text x="103" y="60.3">31</text>
<text x="152.7" y="62.9">7</text>
<text x="158.5" y="64">XTAL1</text>
<text x="177.9" y="61.4">ANALOG_5</text>
<text x="193.8" y="60.3">28</text>
<text x="193.8" y="65.4">19</text>
<text x="38" y="67.9">17</text>
<text x="38" y="70.4">18</text>
<text x="45" y="66.5">O4</text>
<text x="45" y="69">O5</text>
<text x="45" y="71.5">O6</text>
<text x="52.9" y="71.5">A6</text>
<text x="52.9" y="69">A5</text>
<text x="52.9" y="66.5">A4</text>
<text x="60.1" y="70.4">4</text>
<text x="60.1" y="67.9">5</text>
<text x="77" y="70.4">6</text>
<text x="77" y="67.9">7</text>
<text x="82.8" y="71.5">A6</text>
<text x="82.8" y="69">A5</text>
<text x="82.8" y="66.5">A4</text>
<text x="152.7" y="67.9">8</text>
<text x="158.5" y="69">XTAL2</text>
<text x="177.9" y="66.5">ANALOG_6</text>
<text x="177.9" y="69">ANALOG_7</text>
<text x="193.8" y="67.9">22</text>
<text x="38" y="73">19</text>
<text x="45" y="74.1">O7</text>
<text x="52.9" y="74.1">A7</text>
<text x="52.9" y="76.6">A8</text>
<text x="60.1" y="73">3</text>
<text x="60.1" y="75.5">25</text>
<text x="75.8" y="75.5">27</text>
<text x="77" y="73">5</text>
<text x="82.8" y="74.1">A7</text>
<text x="82.8" y="76.6">A8</text>
<text x="150.6" y="75.5">4*2</text>
<text x="158.5" y="76.6">VCC</text>
<text x="174.2" y="74.1">DIGITAL_0(RX)</text>
<text x="174.4" y="76.6">DIGITAL_1(TX)</text>
<text x="193.8" y="75.5">31</text>
<text x="193.8" y="73">30</text>
<text x="213.2" y="73">2</text>
<text x="213.2" y="75.5">5</text>
<text x="219" y="74.1">Q1</text>
<text x="219" y="76.6">Q2</text>
<text x="226.8" y="74.1">D1</text>
<text x="226.8" y="76.6">D2</text>
<text x="234.1" y="73">3</text>
<text x="234.1" y="75.5">4</text>
<text x="38" y="80.5">20</text>
<text x="38" y="78">22</text>
<text x="45" y="81.6">CE</text>
<text x="45" y="79.1">OE</text>
<text x="51.7" y="81.6">A10</text>
<text x="52.9" y="79.1">A9</text>
<text x="60.1" y="80.5">21</text>
<text x="60.1" y="83">23</text>
<text x="60.1" y="78">24</text>
<text x="75.8" y="80.5">23</text>
<text x="75.8" y="83">25</text>
<text x="75.8" y="78">26</text>
<text x="82.8" y="81.6">A10</text>
<text x="82.8" y="79.1">A9</text>
<text x="94" y="79.1">DQ0</text>
<text x="94" y="81.6">DQ1</text>
<text x="103" y="78">13</text>
<text x="103" y="80.5">14</text>
<text x="103" y="83">15</text>
<text x="151.5" y="83">18</text>
<text x="171.9" y="81.6">DIGITAL_3(PWM)</text>
<text x="178.6" y="79.1">DIGITAL_2</text>
<text x="193.8" y="83">2</text>
<text x="193.8" y="80.5">1</text>
<text x="193.8" y="78">32</text>
<text x="212" y="83">12</text>
<text x="213.2" y="78">6</text>
<text x="213.2" y="80.5">9</text>
<text x="219" y="79.1">Q3</text>
<text x="219" y="81.6">Q4</text>
<text x="226.8" y="79.1">D3</text>
<text x="226.8" y="81.6">D4</text>
<text x="234.1" y="78">7</text>
<text x="234.1" y="80.5">8</text>
<text x="234.1" y="83">13</text>
<text x="38" y="88.1">27</text>
<text x="39.2" y="85.6">1</text>
<text x="45" y="86.7">VPP</text>
<text x="45" y="89.2">PGM</text>
<text x="51.7" y="86.7">A12</text>
<text x="51.7" y="89.2">A13</text>
<text x="51.8" y="84.2">A11</text>
<text x="60.1" y="85.6">2</text>
<text x="60.1" y="88.1">26</text>
<text x="75.8" y="88.1">28</text>
<text x="77" y="85.6">4</text>
<text x="82.8" y="86.7">A12</text>
<text x="82.8" y="84.2">A11</text>
<text x="82.8" y="89.2">A13</text>
<text x="94" y="84.1">DQ2</text>
<text x="94" y="86.7">DQ3</text>
<text x="94" y="89.2">DQ4</text>
<text x="103" y="85.6">17</text>
<text x="103" y="88.1">18</text>
<text x="151.5" y="85.6">20</text>
<text x="158.5" y="86.7">AREF</text>
<text x="158.5" y="84.2">AVCC</text>
<text x="171.9" y="89.2">DIGITAL_6(PWM)</text>
<text x="171.9" y="86.7">DIGITAL_5(PWM)</text>
<text x="178.6" y="84.1">DIGITAL_4</text>
<text x="193.8" y="88.1">10</text>
<text x="193.8" y="85.6">9</text>
<text x="212" y="85.6">15</text>
<text x="212" y="88.1">16</text>
<text x="219" y="84.1">Q5</text>
<text x="219" y="86.7">Q6</text>
<text x="219" y="89.2">Q7</text>
<text x="226.8" y="84.2">D5</text>
<text x="226.8" y="86.7">D6</text>
<text x="226.8" y="89.2">D7</text>
<text x="234.1" y="85.6">14</text>
<text x="234.1" y="88.1">17</text>
<text x="75.8" y="90.6">29</text>
<text x="77" y="95.7">2</text>
<text x="77" y="93.1">3</text>
<text x="82.8" y="94.2">A15</text>
<text x="82.8" y="91.7">A14</text>
<text x="94" y="91.7">DQ5</text>
<text x="94" y="94.2">DQ6</text>
<text x="103" y="90.6">19</text>
<text x="103" y="93.1">20</text>
<text x="103" y="95.7">21</text>
<text x="178.6" y="91.7">DIGITAL_7</text>
<text x="193.8" y="95.7">12</text>
<text x="193.8" y="90.6">11</text>
<text x="212" y="90.6">19</text>
<text x="219" y="91.7">Q8</text>
<text x="226.8" y="91.7">D8</text>
<text x="234.1" y="95.7">11</text>
<text x="234.1" y="90.6">18</text>
<text x="248.5" y="95.7">4</text>
<text x="259.9" y="95.7">2</text>
<text x="82.8" y="96.8">A16</text>
<text x="94" y="96.8">DQ7</text>
<text x="151.5" y="98.2">21</text>
<text x="158.5" y="99.3">AGND</text>
<text x="170.7" y="101.8">DIGITAL_10(PWM)</text>
<text x="171.9" y="99.3">DIGITAL_9(PWM)</text>
<text x="178.6" y="96.8">DIGITAL_8</text>
<text x="193.8" y="100.7">14</text>
<text x="193.8" y="98.2">13</text>
<text x="225.2" y="99.3">CLR</text>
<text x="225.4" y="96.8">CLK</text>
<text x="234.1" y="98.2">1</text>
<text x="150.6" y="103.2">3*2</text>
<text x="158.5" y="104.3">GND</text>
<text x="170.8" y="104.3">DIGITAL_11(PWM)</text>
<text x="177.4" y="106.8">DIGITAL_12</text>
<text x="193.8" y="105.7">16</text>
<text x="193.8" y="103.2">15</text>
<text x="177.4" y="109.4">DIGITAL_13</text>
<text x="193.8" y="108.3">17</text>
<text x="44.8" y="161.8" transform="rotate(-90 44.8 161.8)">5</text>
<text x="62.5" y="161.8" transform="rotate(-90 62.5 161.8)">20</text>
<text x="80.1" y="161.8" transform="rotate(-90 80.1 161.8)">32</text>
<text x="44.8" y="172.6" transform="rotate(-90 44.8 172.6)">3</text>
<text x="62.5" y="173.8" transform="rotate(-90 62.5 173.8)">10</text>
<text x="80.1" y="173.8" transform="rotate(-90 80.1 173.8)">16</text>
<text x="120.5" y="171.3" transform="rotate(-90 120.5 171.3)">2</text>
<text x="123" y="171.3" transform="rotate(-90 123 171.3)">1</text>
<text x="125.5" y="171.3" transform="rotate(-90 125.5 171.3)">4</text>
<text x="128.1" y="171.3" transform="rotate(-90 128.1 171.3)">5</text>
<text x="130.6" y="171.3" transform="rotate(-90 130.6 171.3)">6</text>
<text x="133.1" y="171.3" transform="rotate(-90 133.1 171.3)">3</text>
</g>
<g font-size="1.8" fill="#757575">
<text x="47.1" y="164.1" transform="rotate(-90 47.1 164.1)">VCC</text>
<text x="64.7" y="164.1" transform="rotate(-90 64.7 164.1)">VCC</text>
<text x="82.4" y="164.1" transform="rotate(-90 82.4 164.1)">VCC</text>
<text x="47.1" y="172.4" transform="rotate(-90 47.1 172.4)">GND</text>
<text x="64.7" y="172.4" transform="rotate(-90 64.7 172.4)">GND</text>
<text x="82.4" y="172.4" transform="rotate(-90 82.4 172.4)">GND</text>
</g>
<g font-size="1.4" fill="#757575">
<text x="120.9" y="177.2" transform="rotate(-90 120.9 177.2)">VCC</text>
<text x="123.4" y="177" transform="rotate(-90 123.4 177)">RST</text>
<text x="125.9" y="177.8" transform="rotate(-90 125.9 177.8)">MOSI</text>
<text x="128.4" y="177.8" transform="rotate(-90 128.4 177.8)">MISO</text>
<text x="130.9" y="177.1" transform="rotate(-90 130.9 177.1)">SCK</text>
<text x="133.5" y="177.3" transform="rotate(-90 133.5 177.3)">GND</text>
</g>
</svg>
